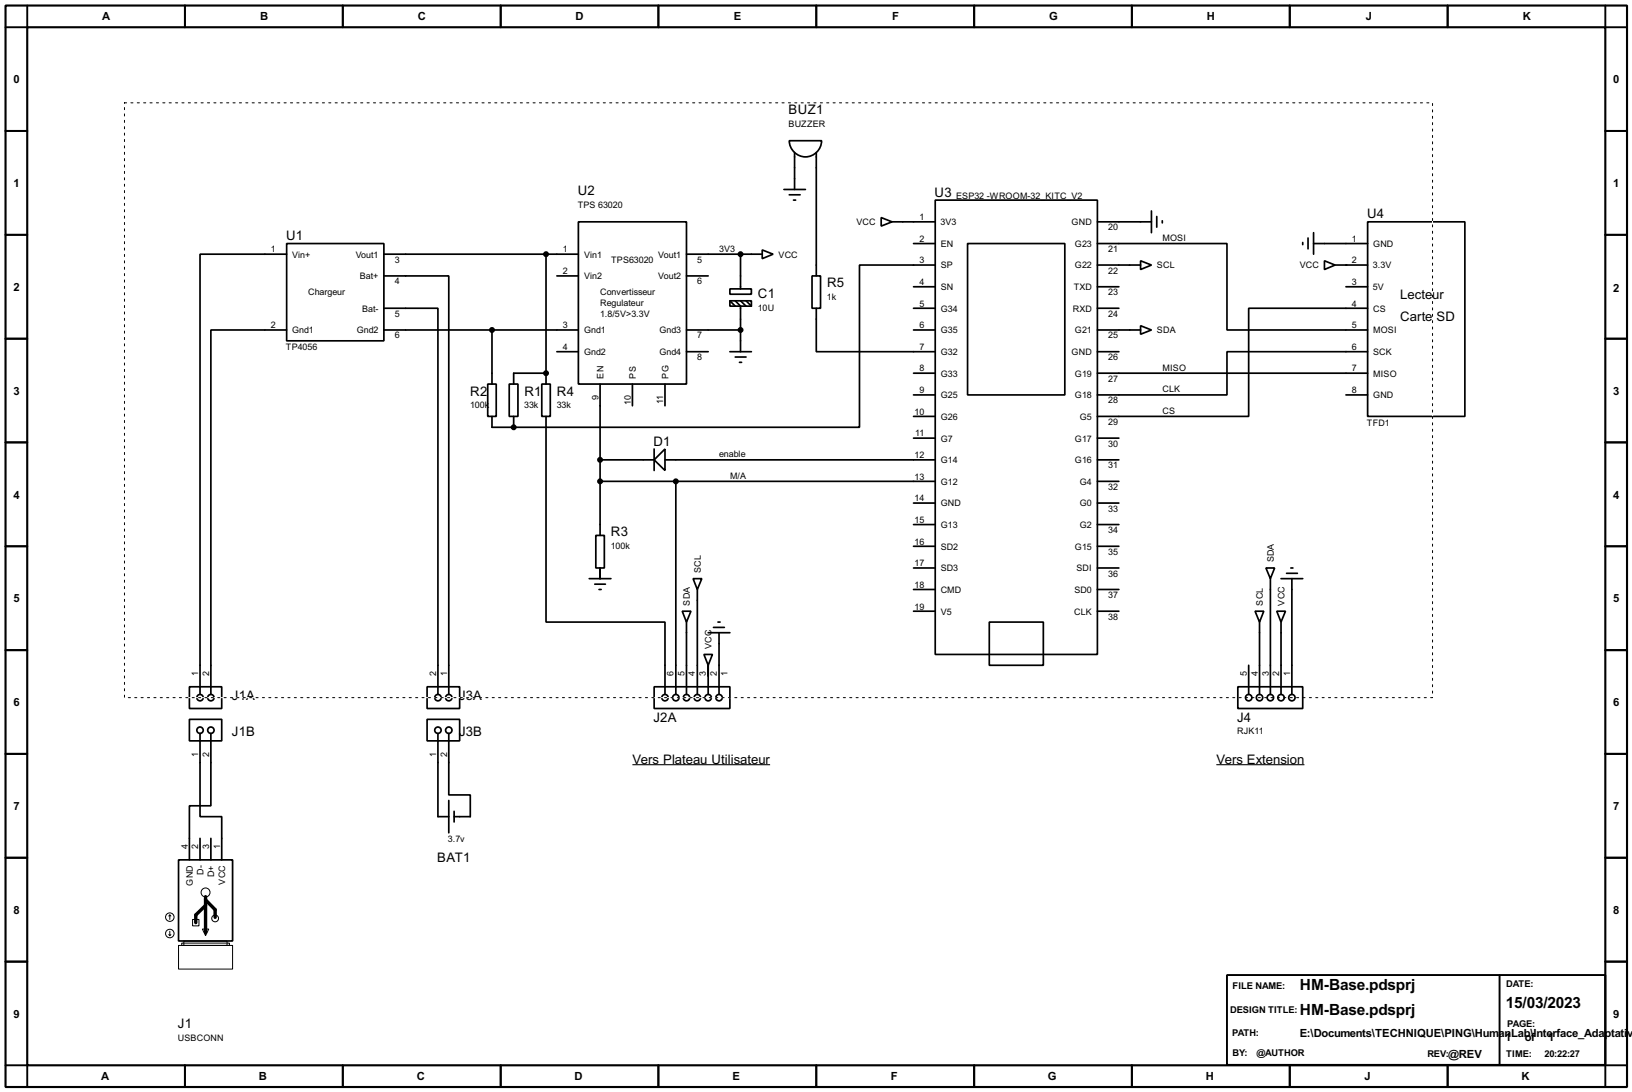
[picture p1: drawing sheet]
<svg xmlns="http://www.w3.org/2000/svg" width="383mm" height="256mm" viewBox="0 0 383 256" stroke-linecap="round" stroke-linejoin="round" font-family="sans-serif">
<path d="M1.3 1.3h381v254h-381zM6.4 6.4h370.8v243.8h-370.8z" fill="none" stroke="#000" stroke-width=".5"/>
<g fill="none" stroke="#000" stroke-width=".45">
<path d="M6.4 1.3v5.1h-5.1M43.5 1.3v5.1M80.6 1.3v5.1M117.7 1.3v5.1M154.7 1.3v5.1M191.8 1.3v5.1M228.9 1.3v5.1M266 1.3v5.1M303.1 1.3v5.1M340.2 1.3v5.1M377.2 1.3v5.1h5.1M1.3 30.8h5.1"/>
<path d="M377.2 30.8h5.1M1.3 55.2h5.1M377.2 55.2h5.1M1.3 79.6h5.1M377.2 79.6h5.1M1.3 103.9h5.1M377.2 103.9h5.1M1.3 128.3h5.1M377.2 128.3h5.1M1.3 152.7h5.1M377.2 152.7h5.1M1.3 177.1h5.1"/>
<path d="M377.2 177.1h5.1M1.3 201.5h5.1M377.2 201.5h5.1M1.3 225.9h5.1M288.3 229h88.9v21.1h-88.9zM352.4 229v21.1M377.2 225.9h5.1M1.3 250.2h5.1v5.1M43.5 250.2v5.1M80.6 250.2v5.1M117.7 250.2v5.1M154.7 250.2v5.1"/>
<path d="M191.8 250.2v5.1M228.9 250.2v5.1M266 250.2v5.1M303.1 250.2v5.1M340.2 250.2v5.1M382.3 250.2h-5.1v5.1"/>
</g>
<g fill="none" stroke="#000" stroke-width=".4">
<path d="M185.5 33.1h7.6a3.8 3.8 0 0 1-3.8 3.8 3.8 3.8 0 0 1-3.8-3.8zM186.7 35.9v8.6M191.8 35.9v28.9M67.4 57.2h22.8v22.9h-22.8zM67.4 59.7h-20.4v103.4M90.2 59.7h45.7M128.3 59.7v30.5M135.9 52.1h25.4v38.1h-25.4zM161.3 59.7h17.8M174 59.7v8.2M179.1 58.7l2.6 1-2.6 1.1zM184.2 44.5h5.1"/>
<path d="M185.5 45.8h2.5M186.5 47h.5M207.1 51.1l2.5 1-2.5 1zM209.6 52.1h10.2M214.7 57.2h5.1M219.8 47h38.1v106.7h-38.1zM227.4 57.2h22.8v35.6h-22.8zM257.9 57.2h30.4v20.3h33.1M257.9 52.1h12.7M270.6 49.6v5.1M271.8 50.9v2.5M273.1 51.9v.5"/>
<path d="M306.1 57v.5M307.4 55.9v2.6M308.7 57.2h12.7M308.7 54.7v5M321.4 52.1h22.8v45.7h-22.8zM67.4 77.5h-17.8v85.6M90.2 64.8h15.3v98.3M90.2 72.4h12.7v90.7M90.2 77.5h45.7M115.6 77.5v12.7M130.9 64.8h5M161.3 77.5h12.7"/>
<path d="M161.3 64.8h5.1M171.5 67.9h5.1v1.2h-5.1zM171.5 70.7h5.1v1.2h-5.1zM171.5 70.7l1.3 1.2M172.8 70.7l1.2 1.2v10.7M174 70.7l1.3 1.2M175.3 70.7l1.3 1.2M190.8 64.8h2v7.6h-2zM191.8 72.4v10.2h28M214.7 77.5h5.1M214.7 72.4h5.1M214.7 67.4h5.1"/>
<path d="M219.8 62.3h-17.8v38.1h-81.3M257.9 77.5h10.1M257.9 62.3h10.1M257.9 72.4h5M257.9 67.4h5M268 76.5l2.6 1-2.6 1zM268 61.3l2.6 1-2.6 1zM311.2 61.3l2.5 1-2.5 1zM313.7 62.3h7.7M316.3 67.4h5.1M321.4 72.4h-28v25.4h-35.5M114.6 90.2h2v7.6h-2z"/>
<path d="M115.6 97.8v2.6h5.1M119.7 90.2h2v7.6h-2zM120.7 97.8v2.6M127.3 90.2h2v7.6h-2zM128.3 97.8v48.3h28v17M128.3 87.7h-7.6v2.5M130.9 82.6h5M141 90.2v35.6M148.6 90.2v5.1M156.3 90.2v5.1M161.3 82.6h5.1M171.5 82.6h5.1"/>
<path d="M172.8 83.9h2.5M173.8 85.1h.5M214.7 87.7h5.1M214.7 92.8h5.1M214.7 97.8h5.1M257.9 87.7h63.5M257.9 82.6h5M316.3 92.8h5.1M321.4 82.6h-33.1v10.2h-30.4M141 108h12.7M141 113.1h78.8M153.7 108l2.6-2.5v5z"/>
<path d="M153.7 105.5v5M156.3 108h63.5M158.8 113.1v50M214.7 102.9h5.1M214.7 118.2h5.1M257.9 108h5M257.9 113.1h5M257.9 102.9h5M257.9 118.2h5M138.5 135.9h5.1M139.8 137.2h2.5M140 125.8h2v7.6h-2z"/>
<path d="M140.8 138.5h.5M141 133.4v2.5M162.9 135.9h2l-1 2.6zM163.9 138.5v24.6M214.7 123.2h5.1M214.7 128.3h5.1M214.7 133.4h5.1M214.7 138.5h5.1M257.9 123.2h5M257.9 128.3h5M257.9 133.4h5M257.9 138.5h5"/>
<path d="M297.5 133.4h2l-1 2.5zM298.5 135.9v27.2M301 135.9h5.1M302.3 134.7h2.6M303.3 133.4h.5M303.6 135.9v27.2M160.3 143.6h2.1l-1.1 2.5zM161.3 146.1v17M165.4 153.7h2l-1 2.6zM166.4 156.3v6.8M166.4 148.6h5.1M167.7 147.4h2.5"/>
<path d="M168.7 146.1h.5M169 148.6v14.5M214.7 143.6h5.1M232.5 146.1h12.7v10.2h-12.7zM257.9 143.6h5M293.4 156.3v6.8M294.9 143.6h2.1l-1 2.5zM296 146.1v17M300 143.6h2.1l-1.1 2.5zM301 146.1v17M44.5 169h7.6v5h-7.6zM44.5 161.3h7.6v5.1h-7.6z"/>
<path d="M47 172.3v19.5h5.1v10.2M49.6 172.3v17h-5.1v12.7M100.4 161.3h7.6v5.1h-7.6zM100.4 169h7.6v5h-7.6zM102.9 172.3v19.5h2.6M105.5 172.3v14.4h5v5.1h-3.8M153.7 161.3h17.8v5.1h-17.8zM290.9 161.3h15.2v5.1h-15.2zM47 196.9v5.1M49.6 196.9v5.1M105.5 188v7.6M106.7 190.6v2.5"/>
<path d="M42 202h12.7v19h-12.7z"/>
<circle cx="47" cy="171.5" r=".75"/>
<circle cx="47" cy="163.9" r=".75"/>
<circle cx="49.5" cy="171.5" r=".75"/>
<circle cx="49.5" cy="163.9" r=".75"/>
<circle cx="102.9" cy="163.9" r=".75"/>
<circle cx="102.9" cy="171.5" r=".75"/>
<circle cx="105.4" cy="171.5" r=".75"/>
<circle cx="105.4" cy="163.9" r=".75"/>
<circle cx="156.2" cy="163.9" r=".75"/>
<circle cx="158.8" cy="163.9" r=".75"/>
<circle cx="161.3" cy="163.9" r=".75"/>
<circle cx="163.8" cy="163.9" r=".75"/>
<circle cx="166.4" cy="163.9" r=".75"/>
<circle cx="168.9" cy="163.9" r=".75"/>
<circle cx="293.4" cy="163.9" r=".75"/>
<circle cx="295.9" cy="163.9" r=".75"/>
<circle cx="298.5" cy="163.9" r=".75"/>
<circle cx="301" cy="163.9" r=".75"/>
<circle cx="303.5" cy="163.9" r=".75"/>
</g>
<g fill="#000">
<circle cx="316.3" cy="62.3" r=".2"/>
<circle cx="128.3" cy="87.7" r=".2"/>
<circle cx="120.7" cy="100.4" r=".2"/>
</g>
<g fill="none" stroke="#000" stroke-width=".23">
<path d="M39.7 219.5l.2 .3M39.9 214.9l.3 .3M39.9 214.9l-.2 .3M39.9 214.9v1.1M39.9 218.7v1.1M40.2 219.5l-.3 .3M45.3 216h1.5v1.5h-1.5zM47.6 218.2h1.5l-.8 1.6zM42 222.1h12.7v5.5h-12.7zM42.7 221.5h11.2v.6h-11.2zM43.2 221h10.2v1.1h-10.2z"/>
<circle cx="39.9" cy="219.3" r="1"/>
<circle cx="39.9" cy="215.4" r="1"/>
<circle cx="48.3" cy="209.6" r="1.05"/>
<circle cx="50.5" cy="215.7" r=".8"/>
</g>
<path d="M48.3 210.6v8.4M48.3 212.7l-2.3 2.2v1.8M48.3 211.4l2.3 2.3v1.8" fill="none" stroke="#000" stroke-width=".8"/>
<g fill="#000" stroke="#000" stroke-width=".4">
<circle cx="128.3" cy="59.7" r=".5"/>
<circle cx="174" cy="59.7" r=".5"/>
<circle cx="115.6" cy="77.5" r=".5"/>
<circle cx="174" cy="77.5" r=".5"/>
<circle cx="128.3" cy="87.7" r=".5"/>
<circle cx="120.7" cy="100.4" r=".5"/>
<circle cx="141" cy="108" r=".5"/>
<circle cx="141" cy="113.1" r=".5"/>
<circle cx="158.8" cy="113.1" r=".5"/>
</g>
<path d="M29.3 24.2h307.3v139.7h-307.3z" fill="none" stroke="#fff" stroke-width=".23"/>
<path d="M29.3 24.2h307.3v139.7h-307.3z" fill="none" stroke="#000" stroke-width=".23" stroke-dasharray=".5 1"/>
<path d="M148.6 179.6h32.4M285.8 179.6h20.7" fill="none" stroke="#000" stroke-width=".25"/>
<g font-size="4.1">
<text x="305.4" y="232.6">HM-Base.pdsprj</text>
<text x="305.4" y="238.5">HM-Base.pdsprj</text>
<text x="353.9" y="236.7">15/03/2023</text>
</g>
<g font-size="3.5">
<text x="185.3" y="26.8">BUZ1</text>
<text x="135.8" y="45.9">U2</text>
<text x="219.6" y="46.2">U3</text>
<text x="321.2" y="51.3">U4</text>
<text x="67.2" y="56.4">U1</text>
<text x="178.1" y="70.1">C1</text>
<text x="194.4" y="67.5">R5</text>
<text x="329" y="70.2">Lecteur</text>
<text x="329" y="75.3">Carte</text>
<text x="337.5" y="75.3">SD</text>
<text x="110.5" y="92.9">R2</text>
<text x="123.2" y="92.9">R1</text>
<text x="130.9" y="92.9">R4</text>
<text x="153.6" y="104.7">D1</text>
<text x="143.6" y="125.9">R3</text>
<text x="54.5" y="164.4">J1A</text>
<text x="107.9" y="164.4">J3A</text>
<text x="54.5" y="172.9">J1B</text>
<text x="107.9" y="172.9">J3B</text>
<text x="153.6" y="169.5">J2A</text>
<text x="290.7" y="169.5">J4</text>
<text x="148.7" y="179.5">Vers Plateau Utilisateur</text>
<text x="285.9" y="179.5">Vers Extension</text>
<text x="102.8" y="202.5">BAT1</text>
<text x="41.8" y="241.6">J1</text>
</g>
<g font-size="3">
<text x="24" y="4.6">A</text>
<text x="61.1" y="4.6">B</text>
<text x="98.2" y="4.6">C</text>
<text x="135.2" y="4.6">D</text>
<text x="172.4" y="4.6">E</text>
<text x="209.6" y="4.6">F</text>
<text x="246.5" y="4.6">G</text>
<text x="283.6" y="4.6">H</text>
<text x="320.9" y="4.6">J</text>
<text x="357.8" y="4.6">K</text>
<text x="3.2" y="19.5">0</text>
<text x="379.1" y="19.5">0</text>
<text x="3.2" y="44">1</text>
<text x="379.1" y="44">1</text>
<text x="3.2" y="68.4">2</text>
<text x="379.1" y="68.6">2</text>
<text x="3.2" y="92.7">3</text>
<text x="379.1" y="92.7">3</text>
<text x="3.2" y="117.1">4</text>
<text x="379.1" y="117.1">4</text>
<text x="3.2" y="141.5">5</text>
<text x="379.1" y="141.5">5</text>
<text x="3.2" y="165.9">6</text>
<text x="379.1" y="165.9">6</text>
<text x="3.2" y="190.3">7</text>
<text x="379.1" y="190.3">7</text>
<text x="3.2" y="214.7">8</text>
<text x="379.1" y="214.7">8</text>
<text x="3.2" y="239.1">9</text>
<text x="379.1" y="239.1">9</text>
<text x="305.4" y="243.5">E:\Documents\TECHNIQUE\PING\HumanLab\Interface_Adaptati</text>
<text x="353.7" y="244.5">1</text>
<text x="358.3" y="244.5">of</text>
<text x="363.8" y="244.5">1</text>
<text x="382.4" y="243.5">v</text>
<text x="340.3" y="248.6">@REV</text>
<text x="23.8" y="253.8">A</text>
<text x="60.8" y="253.8">B</text>
<text x="97.9" y="253.8">C</text>
<text x="135" y="253.8">D</text>
<text x="172.1" y="253.8">E</text>
<text x="209.3" y="253.8">F</text>
<text x="246.2" y="253.8">G</text>
<text x="283.3" y="253.8">H</text>
<text x="320.6" y="253.8">J</text>
<text x="357.5" y="253.8">K</text>
</g>
<g font-size="2.5">
<text x="289.6" y="232.4">FILE NAME:</text>
<text x="353.9" y="231.9">DATE:</text>
<text x="289" y="238">DESIGN TITLE:</text>
<text x="289.5" y="243.3">PATH:</text>
<text x="354.1" y="241.3">PAGE:</text>
<text x="289.6" y="248.1">BY:</text>
<text x="295.2" y="248.1">@AUTHOR</text>
<text x="335.4" y="248.4">REV:</text>
<text x="353.9" y="248.4">TIME:</text>
<text x="362.9" y="248.4">20:22:27</text>
</g>
<g font-size="2.4">
<text x="185.3" y="29.7">BUZZER</text>
<text x="224.6" y="46.7">ESP32 -WROOM-32_KITC_V2</text>
<text x="135.7" y="48.8">TPS 63020</text>
<text x="201.2" y="52.9">VCC</text>
<text x="216.1" y="51.7">1</text>
<text x="221" y="52.9">3V3</text>
<text x="251.8" y="52.9">GND</text>
<text x="63.7" y="59.3">1</text>
<text x="132.3" y="59.3">1</text>
<text x="169" y="59.1">3V3</text>
<text x="216.1" y="56.8">2</text>
<text x="221" y="58">EN</text>
<text x="252.6" y="58">G23</text>
<text x="260.4" y="54.1">20</text>
<text x="260.4" y="59.2">21</text>
<text x="273.1" y="56.6">MOSI</text>
<text x="317.7" y="56.8">1</text>
<text x="322.6" y="58">GND</text>
<text x="68.6" y="60.5">Vin+</text>
<text x="83.6" y="60.5">Vout1</text>
<text x="84.5" y="65.6">Bat+</text>
<text x="92.8" y="61.7">3</text>
<text x="132.3" y="64.4">2</text>
<text x="137.2" y="60.5">Vin1</text>
<text x="137.2" y="65.6">Vin2</text>
<text x="143.6" y="61.7">TPS63020</text>
<text x="154.7" y="60.5">Vout1</text>
<text x="154.7" y="65.6">Vout2</text>
<text x="163.9" y="61.7">5</text>
<text x="182.9" y="60.5">VCC</text>
<text x="216.1" y="61.9">3</text>
<text x="221" y="63.1">SP</text>
<text x="252.6" y="63.1">G22</text>
<text x="260.4" y="64.2">22</text>
<text x="271.8" y="63.1">SCL</text>
<text x="305.4" y="63.1">VCC</text>
<text x="317.7" y="61.9">2</text>
<text x="322.6" y="63.1">3.3V</text>
<text x="72.4" y="69.4">Chargeur</text>
<text x="92.8" y="66.8">4</text>
<text x="141" y="69.4">Convertisseur</text>
<text x="141" y="71.9">Regulateur</text>
<text x="163.9" y="66.8">6</text>
<text x="194.3" y="70.4">1k</text>
<text x="216.1" y="67">4</text>
<text x="216.1" y="72">5</text>
<text x="221" y="68.1">SN</text>
<text x="252.3" y="68.1">TXD</text>
<text x="260.4" y="69.4">23</text>
<text x="317.7" y="67">3</text>
<text x="317.7" y="72">4</text>
<text x="322.6" y="68.1">5V</text>
<text x="63.7" y="77.1">2</text>
<text x="85.1" y="73.2">Bat-</text>
<text x="92.8" y="74.4">5</text>
<text x="132.3" y="77.1">3</text>
<text x="141" y="74.4">1.8/5V&gt;3.3V</text>
<text x="178.1" y="73">10U</text>
<text x="216.1" y="77.1">6</text>
<text x="221" y="73.2">G34</text>
<text x="252.1" y="73.2">RXD</text>
<text x="260.4" y="74.4">24</text>
<text x="317.7" y="77.1">5</text>
<text x="322.6" y="73.2">CS</text>
<text x="67.2" y="82.2">TP4056</text>
<text x="68.6" y="78.3">Gnd1</text>
<text x="83.8" y="78.3">Gnd2</text>
<text x="92.8" y="79.5">6</text>
<text x="132.3" y="82.2">4</text>
<text x="137.2" y="83.4">Gnd2</text>
<text x="137.2" y="78.3">Gnd1</text>
<text x="154.9" y="83.4">Gnd4</text>
<text x="154.9" y="78.3">Gnd3</text>
<text x="163.9" y="79.5">7</text>
<text x="216.1" y="82.2">7</text>
<text x="221" y="78.3">G35</text>
<text x="221" y="83.4">G32</text>
<text x="251.8" y="83.4">GND</text>
<text x="252.6" y="78.3">G21</text>
<text x="260.4" y="79.5">25</text>
<text x="271.8" y="78.3">SDA</text>
<text x="317.7" y="82.2">6</text>
<text x="322.6" y="78.3">MOSI</text>
<text x="322.6" y="83.4">SCK</text>
<text x="141.8" y="88.9" transform="rotate(-90 141.8 88.9)">EN</text>
<text x="149.4" y="88.9" transform="rotate(-90 149.4 88.9)">PS</text>
<text x="157.1" y="88.9" transform="rotate(-90 157.1 88.9)">PG</text>
<text x="163.9" y="84.6">8</text>
<text x="216.1" y="87.3">8</text>
<text x="221" y="88.5">G33</text>
<text x="252.6" y="88.5">G19</text>
<text x="260.4" y="84.6">26</text>
<text x="260.4" y="89.6">27</text>
<text x="273.1" y="87.1">MISO</text>
<text x="317.7" y="87.3">7</text>
<text x="322.6" y="88.5">MISO</text>
<text x="110.5" y="95.8">100k</text>
<text x="123.2" y="95.8">33k</text>
<text x="130.8" y="95.8">33k</text>
<text x="140.6" y="93.9" transform="rotate(-90 140.6 93.9)">9</text>
<text x="148.2" y="95.1" transform="rotate(-90 148.2 95.1)">10</text>
<text x="155.9" y="94.9" transform="rotate(-90 155.9 94.9)">11</text>
<text x="216.1" y="92.4">9</text>
<text x="221" y="93.6">G25</text>
<text x="252.6" y="93.6">G18</text>
<text x="260.4" y="94.8">28</text>
<text x="273.1" y="92.2">CLK</text>
<text x="317.7" y="92.4">8</text>
<text x="322.6" y="93.6">GND</text>
<text x="214.9" y="97.4">10</text>
<text x="221" y="98.6">G26</text>
<text x="253.7" y="98.6">G5</text>
<text x="260.4" y="99.8">29</text>
<text x="273.1" y="97.2">CS</text>
<text x="321.2" y="100">TFD1</text>
<text x="169" y="107.4">enable</text>
<text x="214.9" y="107.6">12</text>
<text x="215.1" y="102.5">11</text>
<text x="221" y="103.7">G7</text>
<text x="252.6" y="103.7">G17</text>
<text x="260.4" y="104.9">30</text>
<text x="171.5" y="112.5">M/A</text>
<text x="214.9" y="112.7">13</text>
<text x="221" y="108.8">G14</text>
<text x="221" y="113.9">G12</text>
<text x="252.6" y="108.8">G16</text>
<text x="253.7" y="113.9">G4</text>
<text x="260.4" y="110">31</text>
<text x="214.9" y="117.8">14</text>
<text x="221" y="119">GND</text>
<text x="253.7" y="119">G0</text>
<text x="260.4" y="115.1">32</text>
<text x="214.9" y="122.8">15</text>
<text x="221" y="124">G13</text>
<text x="253.7" y="124">G2</text>
<text x="260.4" y="120.2">33</text>
<text x="260.4" y="125.2">34</text>
<text x="143.5" y="129">100k</text>
<text x="214.9" y="127.9">16</text>
<text x="221" y="129.1">SD2</text>
<text x="252.6" y="129.1">G15</text>
<text x="260.4" y="130.3">35</text>
<text x="164.7" y="134.6" transform="rotate(-90 164.7 134.6)">SCL</text>
<text x="214.9" y="133">17</text>
<text x="221" y="134.2">SD3</text>
<text x="252.9" y="134.2">SDI</text>
<text x="260.4" y="135.4">36</text>
<text x="299.3" y="132.1" transform="rotate(-90 299.3 132.1)">SDA</text>
<text x="162.1" y="142.2" transform="rotate(-90 162.1 142.2)">SDA</text>
<text x="214.9" y="138.1">18</text>
<text x="214.9" y="143.2">19</text>
<text x="221" y="139.3">CMD</text>
<text x="252.4" y="139.3">SD0</text>
<text x="260.4" y="140.5">37</text>
<text x="296.8" y="142.2" transform="rotate(-90 296.8 142.2)">SCL</text>
<text x="301.8" y="142.2" transform="rotate(-90 301.8 142.2)">VCC</text>
<text x="221" y="144.4">V5</text>
<text x="252.4" y="144.4">CLK</text>
<text x="260.4" y="145.6">38</text>
<text x="167.2" y="152.4" transform="rotate(-90 167.2 152.4)">VCC</text>
<text x="46.6" y="158.8" transform="rotate(-90 46.6 158.8)">1</text>
<text x="49.2" y="158.8" transform="rotate(-90 49.2 158.8)">2</text>
<text x="102.5" y="158.8" transform="rotate(-90 102.5 158.8)">2</text>
<text x="105.1" y="158.8" transform="rotate(-90 105.1 158.8)">1</text>
<text x="158.3" y="158.8" transform="rotate(-90 158.3 158.8)">6</text>
<text x="160.8" y="158.8" transform="rotate(-90 160.8 158.8)">5</text>
<text x="163.3" y="158.8" transform="rotate(-90 163.3 158.8)">4</text>
<text x="165.9" y="158.8" transform="rotate(-90 165.9 158.8)">3</text>
<text x="168.4" y="158.8" transform="rotate(-90 168.4 158.8)">2</text>
<text x="171" y="158.8" transform="rotate(-90 171 158.8)">1</text>
<text x="293" y="158.8" transform="rotate(-90 293 158.8)">5</text>
<text x="295.6" y="158.8" transform="rotate(-90 295.6 158.8)">4</text>
<text x="298.1" y="158.8" transform="rotate(-90 298.1 158.8)">3</text>
<text x="300.6" y="158.8" transform="rotate(-90 300.6 158.8)">2</text>
<text x="303.2" y="158.8" transform="rotate(-90 303.2 158.8)">1</text>
<text x="290.7" y="172.4">RJK11</text>
<text x="46.6" y="177.7" transform="rotate(-90 46.6 177.7)">1</text>
<text x="49.2" y="177.7" transform="rotate(-90 49.2 177.7)">2</text>
<text x="102.5" y="177.7" transform="rotate(-90 102.5 177.7)">1</text>
<text x="105.1" y="177.7" transform="rotate(-90 105.1 177.7)">2</text>
<text x="105.3" y="197.8">3.7v</text>
<text x="44.1" y="199.4" transform="rotate(-90 44.1 199.4)">4</text>
<text x="46.6" y="199.4" transform="rotate(-90 46.6 199.4)">2</text>
<text x="49.2" y="199.4" transform="rotate(-90 49.2 199.4)">3</text>
<text x="51.7" y="199.4" transform="rotate(-90 51.7 199.4)">1</text>
<text x="45.3" y="208" transform="rotate(-90 45.3 208)">GND</text>
<text x="47.8" y="205.5" transform="rotate(-90 47.8 205.5)">D-</text>
<text x="50.4" y="206" transform="rotate(-90 50.4 206)">D+</text>
<text x="52.9" y="207.8" transform="rotate(-90 52.9 207.8)">VCC</text>
<text x="41.8" y="244.5">USBCONN</text>
</g>
</svg>
